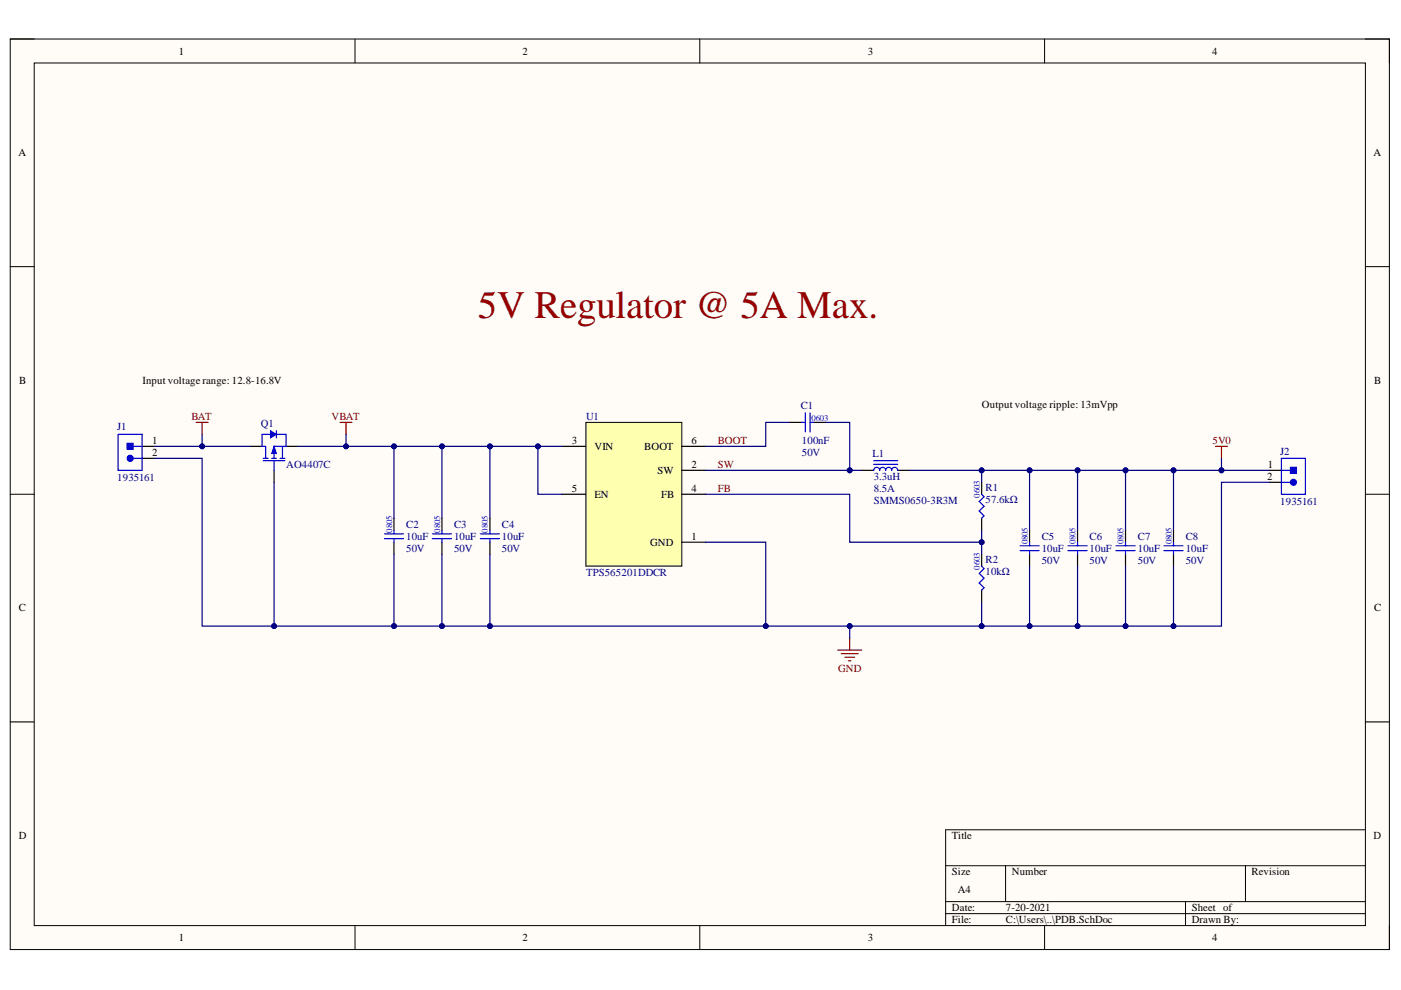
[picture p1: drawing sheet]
<svg xmlns="http://www.w3.org/2000/svg" width="297mm" height="210mm" viewBox="0 0 297 210" stroke-linecap="round" stroke-linejoin="round" font-family="sans-serif">
<path d="M2.2 8.3h292.4v193h-292.4z" fill-rule="evenodd" fill="#fffcf8"/>
<path d="M2.2 8.3h292.4v193h-292.4z" fill="none" stroke="#000" stroke-width=".21"/>
<path d="M7.3 13.4h282.2v182.8h-282.2z" fill-rule="evenodd" fill="#fffcf8"/>
<g fill="none" stroke="#000" stroke-width=".21">
<path d="M2.2 8.3h5.1M7.3 13.4h282.2v182.8h-282.2zM75.3 8.3v5M148.4 8.3v5M221.5 8.3v5.1M289.5 8.3h5.1v5.1M2.2 56.5h5.1M289.5 56.5h5.1M2.2 104.8h5.1M289.5 104.8h5.1M2.2 153.1h5.1M289.5 153.1h5.1"/>
<path d="M289.5 175.9h-89v20.3M75.3 196.2v5.1M148.4 196.2v5.1M200.5 183.6h89M200.5 191.2h89M200.5 193.7h89M213.2 183.6v7.6M221.5 196.2v5.1M251.4 191.2v5M264.1 183.6v7.6M294.6 196.2v5.1"/>
</g>
<path d="M30.1 94.6h2.6M30.1 97.2h2.6" fill="none" stroke="#000" stroke-width=".25"/>
<path d="M28.4 97.2h1.7" fill="none" stroke="#00f" stroke-width=".25"/>
<circle cx="27.6" cy="97.2" r=".64" fill="#00f"/>
<g fill="none" stroke="#00f" stroke-width=".25">
<path d="M28.4 94.6h1.7"/>
<circle cx="27.6" cy="97.2" r=".64"/>
</g>
<path d="M27 94h1.2v1.3h-1.2z" fill-rule="evenodd" fill="#00f"/>
<path d="M25.1 92.1h5v7.6h-5zM27 94h1.2v1.3h-1.2zM271.7 102.3h1.8" fill="none" stroke="#00f" stroke-width=".25"/>
<path d="M269.1 99.7h2.6M269.1 102.3h2.6" fill="none" stroke="#000" stroke-width=".25"/>
<circle cx="274.2" cy="102.3" r=".63" fill="#00f"/>
<g fill="none" stroke="#00f" stroke-width=".25">
<path d="M271.7 99.7h1.8"/>
<circle cx="274.2" cy="102.3" r=".63"/>
</g>
<path d="M273.6 99.1h1.3v1.3h-1.3z" fill-rule="evenodd" fill="#00f"/>
<path d="M55.8 97.2h1M55.8 97.7h4.6M56.3 94.6v2.6M57.6 97.2h1M58.1 97.7v2M59.4 97.2h1M59.9 94.6v2.6M60.6 94.6h-2.5v2.6M271.7 97.2h5.1v7.6h-5.1zM273.6 99.1h1.3v1.3h-1.3z" fill="none" stroke="#00f" stroke-width=".25"/>
<path d="M53 94.6h2.6M58.1 99.7v2.6M60.6 94.6h2.6" fill="none" stroke="#000" stroke-width=".25"/>
<path d="M58.1 94.6l.5 1.6h-1z" fill="#00f"/>
<path d="M58.1 94.6l.5 1.6h-1z" fill="none" stroke="#00f" stroke-width=".21"/>
<path d="M57.6 92.1h-2v2.5h.7M58.7 92.1h1.9v2.5" fill="none" stroke="#00f" stroke-width=".25"/>
<path d="M57.3 91.3l1.3 .8-1.3 .8z" fill="#00f"/>
<path d="M57.3 91.3l1.3 .8-1.3 .8z" fill="none" stroke="#00f" stroke-width=".21"/>
<path d="M58.6 91.3v1.6" fill="none" stroke="#00f" stroke-width=".25"/>
<path d="M124.2 89.6h20.4v30.4h-20.4z" fill-rule="evenodd" fill="#ffffb0"/>
<path d="M124.2 89.6h20.4v30.4h-20.4z" fill="none" stroke="#000" stroke-width=".21"/>
<g fill="none" stroke="#000" stroke-width=".25">
<path d="M119.1 94.6h5.1M144.6 94.6h5M144.6 99.7h5M167.4 89.6h2.6M172.5 89.6h2.6M182.7 99.7h2.5M190.3 99.7h2.6M83.5 109.9v2.5M83.5 115v2.5M93.7 109.9v2.5M93.7 115v2.5M103.9 109.9v2.5"/>
<path d="M103.9 115v2.5M119.1 104.8h5.1M144.6 104.8h5M144.6 115h5M208.1 102.3v2.5M208.1 109.9v2.5M208.1 117.5v2.5M218.3 112.4v2.6M218.3 117.5v2.5M228.5 112.4v2.6M228.5 117.5v2.5M238.6 112.4v2.6"/>
<path d="M238.6 117.5v2.5M248.8 112.4v2.6M248.8 117.5v2.5M208.1 125.1v2.6"/>
</g>
<g fill="none" stroke="#00f" stroke-width=".25">
<path d="M170 89.6h.7M170.7 87.5v4.1M171.8 89.6h.7M171.8 87.5v4.1M185.2 99.7a.64 .64 0 0 1 .7-.6 .64 .64 0 0 1 .6 .6 .63 .63 0 0 1 .7-.6 .63 .63 0 0 1 .6 .6 .63 .63 0 0 1 .6-.6 .63 .63 0 0 1 .7 .6 .63 .63 0 0 1 .6-.6 .63 .63 0 0 1 .6 .6M185.2 98.4h5.1M185.2 97.7h5.1M81.5 114.2h4.1M81.5 113.2h4.1M83.5 112.4v.8M83.5 114.2v.8M91.7 114.2h4"/>
<path d="M91.7 113.2h4M93.7 112.4v.8M93.7 114.2v.8M101.8 114.2h4.1M101.8 113.2h4.1M103.9 112.4v.8M103.9 114.2v.8M208.1 104.8l.5 .5-1 1 1 1-1 1.1 1 1-.5 .5M216.3 116.7h4M216.3 115.7h4M218.3 115v.7M218.3 116.7v.8"/>
<path d="M226.4 116.7h4.1M226.4 115.7h4.1M228.5 115v.7M228.5 116.7v.8M236.6 116.7h4.1M236.6 115.7h4.1M238.6 115v.7M238.6 116.7v.8M246.8 116.7h4M246.8 115.7h4M248.8 115v.7M248.8 116.7v.8"/>
<path d="M208.1 120l.5 .5-1 1.1 1 1-1 1 1 1-.5 .5"/>
</g>
<path d="M41.6 89.6h2.5M42.8 89.6v2.5M72.1 89.6h2.5M73.4 89.6v2.5M257.7 94.6h2.5M259 94.6v2.6M177.6 137.8h5.1M178.4 138.6h3.5M179.1 139.4h2.1M180.2 135.3v2.5M179.9 140.1h.5" fill="none" stroke="#800000" stroke-width=".25"/>
<path d="M175.1 89.6h5.1v10.1" fill="none" stroke="#000080" stroke-width=".25"/>
<circle cx="180.2" cy="99.7" r=".51" fill="#000080"/>
<circle cx="180.2" cy="99.7" r=".51" fill="none" stroke="#000080" stroke-width=".21"/>
<path d="M42.8 92.1v2.5" fill="none" stroke="#000080" stroke-width=".25"/>
<circle cx="42.9" cy="94.6" r=".51" fill="#000080"/>
<circle cx="42.9" cy="94.6" r=".51" fill="none" stroke="#000080" stroke-width=".21"/>
<path d="M32.7 94.6h20.3" fill="none" stroke="#000080" stroke-width=".25"/>
<circle cx="42.9" cy="94.6" r=".51" fill="#000080"/>
<circle cx="42.9" cy="94.6" r=".51" fill="none" stroke="#000080" stroke-width=".21"/>
<path d="M114 94.6v10.2h5.1" fill="none" stroke="#000080" stroke-width=".25"/>
<circle cx="114" cy="94.6" r=".51" fill="#000080"/>
<circle cx="114" cy="94.6" r=".51" fill="none" stroke="#000080" stroke-width=".21"/>
<path d="M73.4 92.1v2.5" fill="none" stroke="#000080" stroke-width=".25"/>
<circle cx="73.4" cy="94.6" r=".51" fill="#000080"/>
<circle cx="73.4" cy="94.6" r=".51" fill="none" stroke="#000080" stroke-width=".21"/>
<path d="M103.9 94.6v15.3" fill="none" stroke="#000080" stroke-width=".25"/>
<circle cx="103.9" cy="94.6" r=".51" fill="#000080"/>
<circle cx="103.9" cy="94.6" r=".51" fill="none" stroke="#000080" stroke-width=".21"/>
<path d="M93.7 94.6v15.3" fill="none" stroke="#000080" stroke-width=".25"/>
<circle cx="93.7" cy="94.6" r=".51" fill="#000080"/>
<circle cx="93.7" cy="94.6" r=".51" fill="none" stroke="#000080" stroke-width=".21"/>
<path d="M83.5 94.6v15.3" fill="none" stroke="#000080" stroke-width=".25"/>
<circle cx="83.5" cy="94.6" r=".51" fill="#000080"/>
<circle cx="83.5" cy="94.6" r=".51" fill="none" stroke="#000080" stroke-width=".21"/>
<path d="M208.1 99.7v2.6" fill="none" stroke="#000080" stroke-width=".25"/>
<circle cx="208.1" cy="99.7" r=".51" fill="#000080"/>
<circle cx="208.1" cy="99.7" r=".51" fill="none" stroke="#000080" stroke-width=".21"/>
<path d="M63.2 94.6h55.9" fill="none" stroke="#000080" stroke-width=".25"/>
<circle cx="73.4" cy="94.6" r=".51" fill="#000080"/>
<circle cx="73.4" cy="94.6" r=".51" fill="none" stroke="#000080" stroke-width=".21"/>
<circle cx="83.5" cy="94.6" r=".51" fill="#000080"/>
<circle cx="83.5" cy="94.6" r=".51" fill="none" stroke="#000080" stroke-width=".21"/>
<circle cx="93.7" cy="94.6" r=".51" fill="#000080"/>
<circle cx="93.7" cy="94.6" r=".51" fill="none" stroke="#000080" stroke-width=".21"/>
<circle cx="103.9" cy="94.6" r=".51" fill="#000080"/>
<circle cx="103.9" cy="94.6" r=".51" fill="none" stroke="#000080" stroke-width=".21"/>
<circle cx="114" cy="94.6" r=".51" fill="#000080"/>
<circle cx="114" cy="94.6" r=".51" fill="none" stroke="#000080" stroke-width=".21"/>
<path d="M218.3 99.7v12.7" fill="none" stroke="#000080" stroke-width=".25"/>
<circle cx="218.3" cy="99.7" r=".51" fill="#000080"/>
<circle cx="218.3" cy="99.7" r=".51" fill="none" stroke="#000080" stroke-width=".21"/>
<path d="M228.5 99.7v12.7" fill="none" stroke="#000080" stroke-width=".25"/>
<circle cx="228.5" cy="99.7" r=".51" fill="#000080"/>
<circle cx="228.5" cy="99.7" r=".51" fill="none" stroke="#000080" stroke-width=".21"/>
<path d="M238.6 99.7v12.7" fill="none" stroke="#000080" stroke-width=".25"/>
<circle cx="238.6" cy="99.7" r=".51" fill="#000080"/>
<circle cx="238.6" cy="99.7" r=".51" fill="none" stroke="#000080" stroke-width=".21"/>
<path d="M248.8 99.7v12.7" fill="none" stroke="#000080" stroke-width=".25"/>
<circle cx="248.8" cy="99.7" r=".51" fill="#000080"/>
<circle cx="248.8" cy="99.7" r=".51" fill="none" stroke="#000080" stroke-width=".21"/>
<path d="M83.5 117.5v15.2" fill="none" stroke="#000080" stroke-width=".25"/>
<circle cx="83.5" cy="132.7" r=".51" fill="#000080"/>
<circle cx="83.5" cy="132.7" r=".51" fill="none" stroke="#000080" stroke-width=".21"/>
<path d="M93.7 117.5v15.2" fill="none" stroke="#000080" stroke-width=".25"/>
<circle cx="93.7" cy="132.7" r=".51" fill="#000080"/>
<circle cx="93.7" cy="132.7" r=".51" fill="none" stroke="#000080" stroke-width=".21"/>
<path d="M103.9 117.5v15.2" fill="none" stroke="#000080" stroke-width=".25"/>
<circle cx="103.9" cy="132.7" r=".51" fill="#000080"/>
<circle cx="103.9" cy="132.7" r=".51" fill="none" stroke="#000080" stroke-width=".21"/>
<path d="M58.1 102.3v30.4" fill="none" stroke="#000080" stroke-width=".25"/>
<circle cx="58.1" cy="132.7" r=".51" fill="#000080"/>
<circle cx="58.1" cy="132.7" r=".51" fill="none" stroke="#000080" stroke-width=".21"/>
<path d="M208.1 127.7v5" fill="none" stroke="#000080" stroke-width=".25"/>
<circle cx="208.1" cy="132.7" r=".51" fill="#000080"/>
<circle cx="208.1" cy="132.7" r=".51" fill="none" stroke="#000080" stroke-width=".21"/>
<path d="M218.3 120v12.7" fill="none" stroke="#000080" stroke-width=".25"/>
<circle cx="218.3" cy="132.7" r=".51" fill="#000080"/>
<circle cx="218.3" cy="132.7" r=".51" fill="none" stroke="#000080" stroke-width=".21"/>
<path d="M228.5 120v12.7" fill="none" stroke="#000080" stroke-width=".25"/>
<circle cx="228.5" cy="132.7" r=".51" fill="#000080"/>
<circle cx="228.5" cy="132.7" r=".51" fill="none" stroke="#000080" stroke-width=".21"/>
<path d="M238.6 120v12.7" fill="none" stroke="#000080" stroke-width=".25"/>
<circle cx="238.6" cy="132.7" r=".51" fill="#000080"/>
<circle cx="238.6" cy="132.7" r=".51" fill="none" stroke="#000080" stroke-width=".21"/>
<path d="M248.8 120v12.7" fill="none" stroke="#000080" stroke-width=".25"/>
<circle cx="248.8" cy="132.7" r=".51" fill="#000080"/>
<circle cx="248.8" cy="132.7" r=".51" fill="none" stroke="#000080" stroke-width=".21"/>
<path d="M259 97.2v2.5" fill="none" stroke="#000080" stroke-width=".25"/>
<circle cx="259" cy="99.7" r=".51" fill="#000080"/>
<circle cx="259" cy="99.7" r=".51" fill="none" stroke="#000080" stroke-width=".21"/>
<path d="M192.9 99.7h76.2" fill="none" stroke="#000080" stroke-width=".25"/>
<circle cx="208.1" cy="99.7" r=".51" fill="#000080"/>
<circle cx="208.1" cy="99.7" r=".51" fill="none" stroke="#000080" stroke-width=".21"/>
<circle cx="218.3" cy="99.7" r=".51" fill="#000080"/>
<circle cx="218.3" cy="99.7" r=".51" fill="none" stroke="#000080" stroke-width=".21"/>
<circle cx="228.5" cy="99.7" r=".51" fill="#000080"/>
<circle cx="228.5" cy="99.7" r=".51" fill="none" stroke="#000080" stroke-width=".21"/>
<circle cx="238.6" cy="99.7" r=".51" fill="#000080"/>
<circle cx="238.6" cy="99.7" r=".51" fill="none" stroke="#000080" stroke-width=".21"/>
<circle cx="248.8" cy="99.7" r=".51" fill="#000080"/>
<circle cx="248.8" cy="99.7" r=".51" fill="none" stroke="#000080" stroke-width=".21"/>
<circle cx="259" cy="99.7" r=".51" fill="#000080"/>
<circle cx="259" cy="99.7" r=".51" fill="none" stroke="#000080" stroke-width=".21"/>
<path d="M208.1 112.4v5.1" fill="none" stroke="#000080" stroke-width=".25"/>
<circle cx="208.1" cy="115" r=".51" fill="#000080"/>
<circle cx="208.1" cy="115" r=".51" fill="none" stroke="#000080" stroke-width=".21"/>
<path d="M149.6 115h12.8v17.7" fill="none" stroke="#000080" stroke-width=".25"/>
<circle cx="162.4" cy="132.7" r=".51" fill="#000080"/>
<circle cx="162.4" cy="132.7" r=".51" fill="none" stroke="#000080" stroke-width=".21"/>
<path d="M149.6 104.8h30.6v10.2h27.9" fill="none" stroke="#000080" stroke-width=".25"/>
<circle cx="208.1" cy="115" r=".51" fill="#000080"/>
<circle cx="208.1" cy="115" r=".51" fill="none" stroke="#000080" stroke-width=".21"/>
<path d="M149.6 99.7h33.1" fill="none" stroke="#000080" stroke-width=".25"/>
<circle cx="180.2" cy="99.7" r=".51" fill="#000080"/>
<circle cx="180.2" cy="99.7" r=".51" fill="none" stroke="#000080" stroke-width=".21"/>
<path d="M32.7 97.2h10.2v35.5h216.1v-30.4h10.1M167.4 89.6h-5v5h-12.8" fill="none" stroke="#000080" stroke-width=".25"/>
<circle cx="58.1" cy="132.7" r=".51" fill="#000080"/>
<circle cx="58.1" cy="132.7" r=".51" fill="none" stroke="#000080" stroke-width=".21"/>
<circle cx="83.5" cy="132.7" r=".51" fill="#000080"/>
<circle cx="83.5" cy="132.7" r=".51" fill="none" stroke="#000080" stroke-width=".21"/>
<circle cx="93.7" cy="132.7" r=".51" fill="#000080"/>
<circle cx="93.7" cy="132.7" r=".51" fill="none" stroke="#000080" stroke-width=".21"/>
<circle cx="103.9" cy="132.7" r=".51" fill="#000080"/>
<circle cx="103.9" cy="132.7" r=".51" fill="none" stroke="#000080" stroke-width=".21"/>
<circle cx="162.4" cy="132.7" r=".51" fill="#000080"/>
<circle cx="162.4" cy="132.7" r=".51" fill="none" stroke="#000080" stroke-width=".21"/>
<circle cx="180.2" cy="132.7" r=".51" fill="#000080"/>
<circle cx="180.2" cy="132.7" r=".51" fill="none" stroke="#000080" stroke-width=".21"/>
<circle cx="208.1" cy="132.7" r=".51" fill="#000080"/>
<circle cx="208.1" cy="132.7" r=".51" fill="none" stroke="#000080" stroke-width=".21"/>
<circle cx="218.3" cy="132.7" r=".51" fill="#000080"/>
<circle cx="218.3" cy="132.7" r=".51" fill="none" stroke="#000080" stroke-width=".21"/>
<circle cx="228.5" cy="132.7" r=".51" fill="#000080"/>
<circle cx="228.5" cy="132.7" r=".51" fill="none" stroke="#000080" stroke-width=".21"/>
<circle cx="238.6" cy="132.7" r=".51" fill="#000080"/>
<circle cx="238.6" cy="132.7" r=".51" fill="none" stroke="#000080" stroke-width=".21"/>
<circle cx="248.8" cy="132.7" r=".51" fill="#000080"/>
<circle cx="248.8" cy="132.7" r=".51" fill="none" stroke="#000080" stroke-width=".21"/>
<path d="M180.2 132.7v2.6" fill="none" stroke="#000080" stroke-width=".25"/>
<circle cx="180.2" cy="132.7" r=".51" fill="#000080"/>
<circle cx="180.2" cy="132.7" r=".51" fill="none" stroke="#000080" stroke-width=".21"/>
<text font-size="8.3" fill="#980000" x="101.3" y="67.4">5V Regulator @ 5A Max.</text>
<g font-size="2.3">
<text x="37.9" y="11.6">1</text>
<text x="110.8" y="11.6">2</text>
<text x="184" y="11.6">3</text>
<text x="257" y="11.6">4</text>
<text x="3.9" y="33.1">A</text>
<text x="291.2" y="33.1">A</text>
<text x="4.1" y="81.4">B</text>
<text x="30.2" y="81.4">Input voltage range: 12.8-16.8V</text>
<text x="291.3" y="81.4">B</text>
<text x="208.2" y="86.5">Output voltage ripple: 13mVpp</text>
<text x="32.2" y="94.1">1</text>
<text x="121.2" y="94.1">3</text>
<text x="126" y="95.4">VIN</text>
<text x="136.6" y="95.4">BOOT</text>
<text x="146.6" y="94.1">6</text>
<text x="32.2" y="96.7">2</text>
<text x="139.4" y="100.5">SW</text>
<text x="146.6" y="99.2">2</text>
<text x="268.7" y="101.8">2</text>
<text x="268.8" y="99.2">1</text>
<text x="121.2" y="104.3">5</text>
<text x="126" y="105.6">EN</text>
<text x="140.2" y="105.6">FB</text>
<text x="146.6" y="104.3">4</text>
<text x="137.9" y="115.7">GND</text>
<text x="146.6" y="114.4">1</text>
<text x="4" y="129.6">C</text>
<text x="291.3" y="129.6">C</text>
<text x="4" y="177.9">D</text>
<text x="201.8" y="177.9">Title</text>
<text x="291.2" y="177.9">D</text>
<text x="201.8" y="185.6">Size</text>
<text x="214.5" y="185.6">Number</text>
<text x="265.4" y="185.6">Revision</text>
<text x="203.1" y="189.4">A4</text>
<text x="201.8" y="193.2">Date:</text>
<text x="201.8" y="195.7">File:</text>
<text x="213.2" y="193.2">7-20-2021</text>
<text x="213.2" y="195.7">C:\Users\..\PDB.SchDoc</text>
<text x="252.7" y="193.2">Sheet of</text>
<text x="252.7" y="195.7">Drawn By:</text>
<text x="37.9" y="199.5">1</text>
<text x="110.8" y="199.5">2</text>
<text x="184" y="199.5">3</text>
<text x="257" y="199.5">4</text>
</g>
<g font-size="2.3" fill="#800000">
<text x="40.6" y="89">BAT</text>
<text x="70.3" y="89">VBAT</text>
<text x="152.2" y="94.1">BOOT</text>
<text x="257.1" y="94.1">5V0</text>
<text x="152.2" y="99.2">SW</text>
<text x="152.2" y="104.3">FB</text>
<text x="177.7" y="142.4">GND</text>
</g>
<g font-size="2.3" fill="#000080">
<text x="124.3" y="89">U1</text>
<text x="169.8" y="86.7">C1</text>
<text x="24.9" y="91.3">J1</text>
<text x="55.3" y="90.5">Q1</text>
<text x="170" y="94.1">100nF</text>
<text x="60.6" y="99.2">AO4407C</text>
<text x="170" y="96.7">50V</text>
<text x="185" y="96.9">L1</text>
<text x="185.2" y="101.8">3.3uH</text>
<text x="271.4" y="96.4">J2</text>
<text x="24.9" y="102">1935161</text>
<text x="185.2" y="104.3">8.5A</text>
<text x="185.2" y="106.8">SMMS0650-3R3M</text>
<text x="208.9" y="106.6">57.6kΩ</text>
<text x="208.9" y="104">R1</text>
<text x="271.4" y="107.1">1935161</text>
<text x="86.1" y="111.9">C2</text>
<text x="96.3" y="111.9">C3</text>
<text x="106.4" y="111.9">C4</text>
<text x="86.1" y="117">50V</text>
<text x="86.1" y="114.4">10uF</text>
<text x="96.3" y="117">50V</text>
<text x="96.3" y="114.4">10uF</text>
<text x="106.4" y="117">50V</text>
<text x="106.4" y="114.4">10uF</text>
<text x="208.9" y="119.3">R2</text>
<text x="220.9" y="119.5">50V</text>
<text x="220.9" y="117">10uF</text>
<text x="220.9" y="114.4">C5</text>
<text x="231" y="119.5">50V</text>
<text x="231" y="117">10uF</text>
<text x="231" y="114.4">C6</text>
<text x="241.2" y="119.5">50V</text>
<text x="241.2" y="117">10uF</text>
<text x="241.2" y="114.4">C7</text>
<text x="251.4" y="119.5">50V</text>
<text x="251.4" y="117">10uF</text>
<text x="251.4" y="114.4">C8</text>
<text x="124.3" y="122">TPS565201DDCR</text>
<text x="208.9" y="121.9">10kΩ</text>
</g>
<g font-size="1.9" fill="#00f">
<text x="172.1" y="89.2">0603</text>
<text x="207.7" y="105.6" transform="rotate(-90 207.7 105.6)">0603</text>
<text x="83.1" y="112.9" transform="rotate(-90 83.1 112.9)">0805</text>
<text x="93.3" y="112.9" transform="rotate(-90 93.3 112.9)">0805</text>
<text x="103.5" y="112.9" transform="rotate(-90 103.5 112.9)">0805</text>
<text x="217.9" y="115.4" transform="rotate(-90 217.9 115.4)">0805</text>
<text x="228" y="115.4" transform="rotate(-90 228 115.4)">0805</text>
<text x="238.2" y="115.4" transform="rotate(-90 238.2 115.4)">0805</text>
<text x="248.4" y="115.4" transform="rotate(-90 248.4 115.4)">0805</text>
<text x="207.7" y="120.8" transform="rotate(-90 207.7 120.8)">0603</text>
</g>
</svg>
